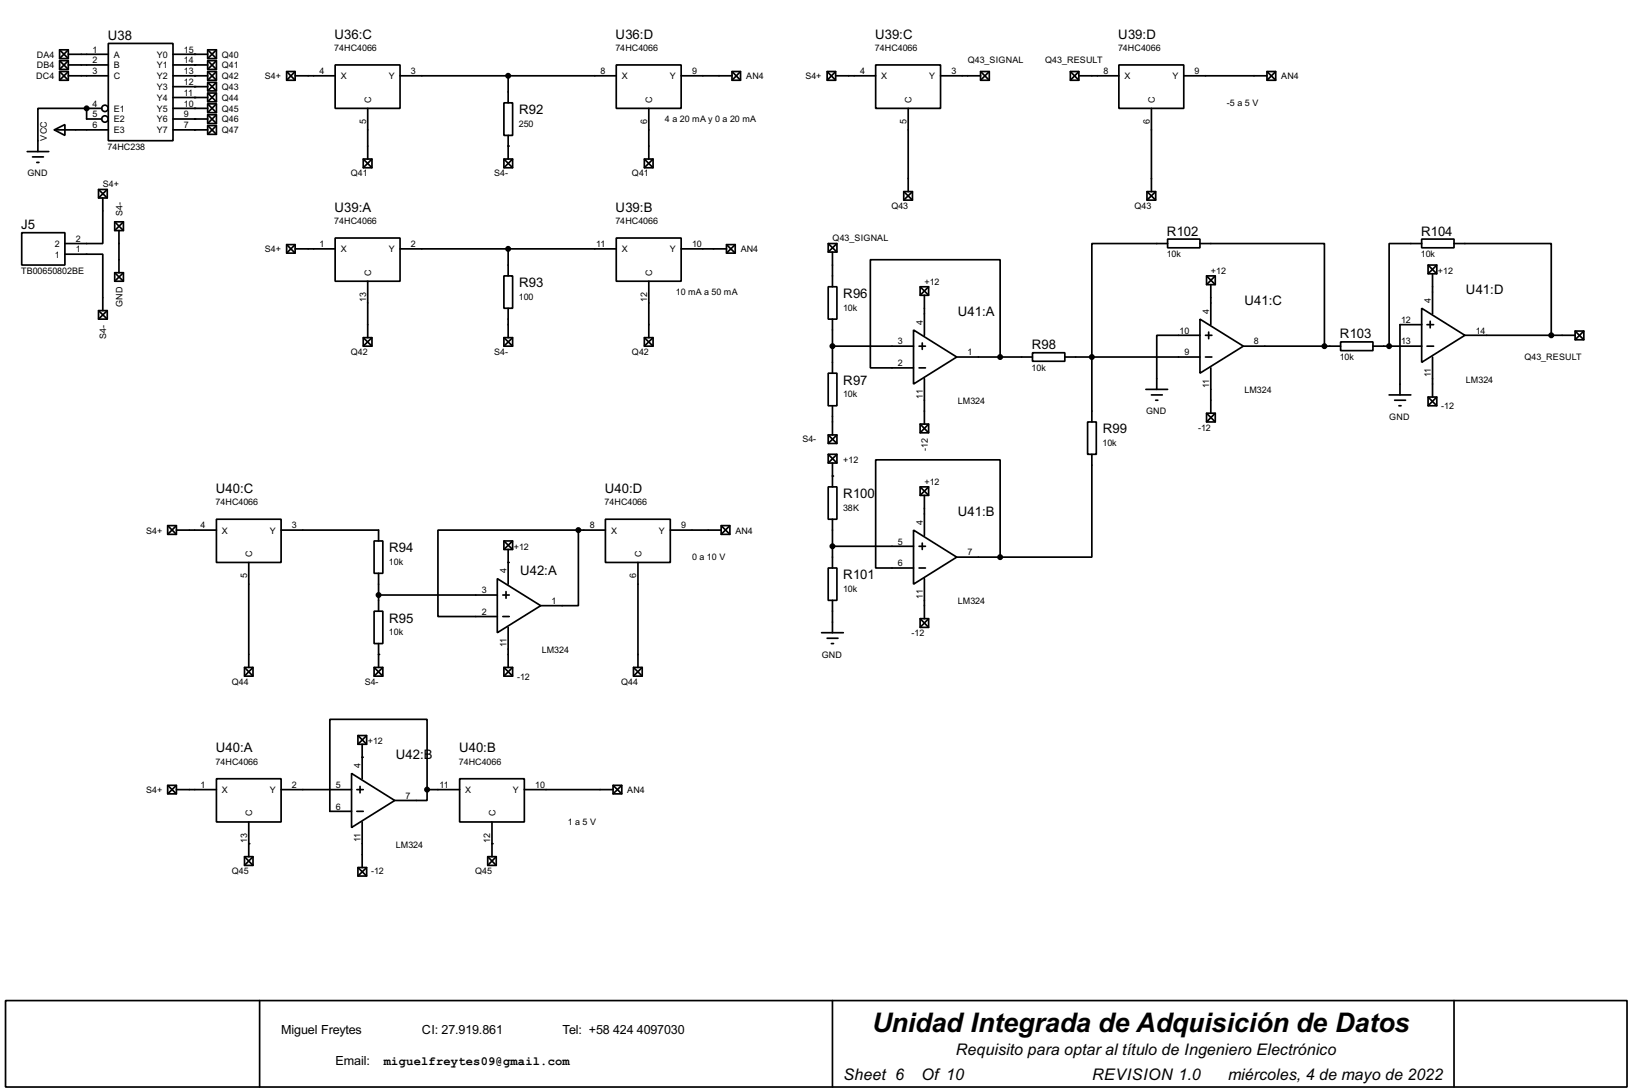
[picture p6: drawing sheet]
<svg xmlns="http://www.w3.org/2000/svg" width="383mm" height="256mm" viewBox="0 0 383 256" stroke-linecap="round" stroke-linejoin="round" font-family="sans-serif">
<g fill="none" stroke="#000" stroke-width=".4">
<path d="M14 11.7h2.1v2.1h-2.1zM14 14.3h2.1v2h-2.1zM14 16.8h2.1v2.1h-2.1zM14 11.7l2.1 2.1M14 14.3l2.1 2M14 16.8l2.1 2.1M16.1 17.8h9.4M16.1 12.8h9.4M16.1 15.3h9.4M16.1 11.7l-2.1 2.1M16.1 14.3l-2.1 2M16.1 16.8l-2.1 2.1"/>
<path d="M25.5 10.2h15.2v22.9h-15.2zM40.7 17.8h8.1M40.7 12.8h8.1M40.7 15.3h8.1M48.8 11.7h2.1v2.1h-2.1zM48.8 14.3h2.1v2h-2.1zM48.8 16.8h2.1v2.1h-2.1zM48.8 19.4h2.1v2h-2.1zM48.8 11.7l2.1 2.1M48.8 14.3l2.1 2M48.8 16.8l2.1 2.1M48.8 19.4l2.1 2"/>
<path d="M50.9 11.7l-2.1 2.1M50.9 14.3l-2.1 2M50.9 16.8l-2.1 2.1M50.9 19.4l-2.1 2M67.4 16.8h2v2.1h-2zM67.4 16.8l2 2.1M69.4 17.8h9.4M69.4 16.8l-2 2.1M78.8 15.3h15.2v10.2h-15.2zM94 17.8h50.8M119.4 17.8v6.4M144.8 15.3h15.3v10.2h-15.3z"/>
<path d="M160.1 17.8h11.9M172 16.8h2v2.1h-2zM172 16.8l2 2.1M174 16.8l-2 2.1M194.4 16.8h2v2.1h-2zM194.4 16.8l2 2.1M196.4 17.8h9.4M196.4 16.8l-2 2.1M205.8 15.3h15.2v10.2h-15.2zM221 17.8h9.4M230.4 16.8h2.1v2.1h-2.1zM230.4 16.8l2.1 2.1"/>
<path d="M232.5 16.8l-2.1 2.1M251.5 16.8h2v2.1h-2zM251.5 16.8l2 2.1M253.5 17.8h9.4M253.5 16.8l-2 2.1M262.9 15.3h15.3v10.2h-15.3zM278.2 17.8h19.5M297.7 16.8h2.1v2.1h-2.1zM297.7 16.8l2.1 2.1M299.8 16.8l-2.1 2.1M6.4 35.6h5.1M7.7 36.9h2.5"/>
<path d="M8.7 38.2h.5M12.8 30.5l2.5-1.2v2.5zM12.8 30.5h12.7M20.4 25.5h-11.5v10.1M20.4 25.5v2.5h3.5M20.4 25.5h3.5M40.7 30.5h8.1M40.7 20.4h8.1M40.7 22.9h8.1M40.7 25.5h8.1M40.7 28h8.1M48.8 21.9h2.1v2h-2.1z"/>
<path d="M48.8 24.4h2.1v2.1h-2.1zM48.8 27h2.1v2h-2.1zM48.8 29.5h2.1v2.1h-2.1zM48.8 21.9l2.1 2M48.8 24.4l2.1 2.1M48.8 27l2.1 2M48.8 29.5l2.1 2.1M50.9 21.9l-2.1 2M50.9 24.4l-2.1 2.1M50.9 27l-2.1 2M50.9 29.5l-2.1 2.1M85.4 37.4h2v2h-2z"/>
<path d="M85.4 37.4l2 2M86.4 25.5v11.9M87.4 37.4l-2 2M118.4 37.4h2.1v2h-2.1zM118.4 24.2h2.1v7.6h-2.1zM118.4 37.4l2.1 2M119.4 31.8v5.6M120.5 37.4l-2.1 2M151.4 37.4h2.1v2h-2.1zM151.4 37.4l2.1 2M152.5 25.5v11.9M153.5 37.4l-2.1 2"/>
<path d="M213.4 25.5v19.5M270.6 25.5v19.5M5.1 54.7h10.2v7.6h-10.2zM15.3 59.7h8.9v13.3M23.2 44.5h2v2h-2zM23.2 44.5l2 2M24.2 46.5v10.7h-8.9M25.2 44.5l-2 2M27 52.1h2v2.1h-2zM27 52.1l2 2.1M28 54.2v9.9M29 52.1l-2 2.1"/>
<path d="M67.4 57.5h2v2h-2zM67.4 57.5l2 2M69.4 58.5h9.4M69.4 57.5l-2 2M78.8 55.9h15.2v10.2h-15.2zM94 58.5h50.8M119.4 58.5v6.3M144.8 55.9h15.3v10.2h-15.3zM160.1 58.5h10.6M170.7 57.5h2.1v2h-2.1zM170.7 57.5l2.1 2M172.8 57.5l-2.1 2"/>
<path d="M194.6 57.2h2.1v2h-2.1zM194.6 57.2l2.1 2M195.6 59.2v8.2M196.7 57.2l-2.1 2M212.4 45h2v2h-2zM212.4 45l2 2M214.4 45l-2 2M269.5 45h2.1v2h-2.1zM269.5 45l2.1 2M271.6 45l-2.1 2M274.4 56.2h7.6v2h-7.6zM274.4 57.2h-17.8v41.9"/>
<path d="M282 57.2h29.2v24.1M334.1 56.2h7.6v2h-7.6zM334.1 57.2h-7.7v24.1M341.7 57.2h22.8v21.6M23.2 73h2v2h-2zM23.2 73l2 2M25.2 73l-2 2M27 64.1h2v2h-2zM27 64.1l2 2M29 64.1l-2 2M85.4 79.3h2v2h-2zM85.4 79.3l2 2"/>
<path d="M86.4 66.1v13.2M87.4 79.3l-2 2M118.4 64.8h2.1v7.6h-2.1zM118.4 79.3h2.1v2h-2.1zM118.4 79.3l2.1 2M119.4 72.4v6.9M120.5 79.3l-2.1 2M151.4 79.3h2.1v2h-2.1zM151.4 79.3l2.1 2M152.5 66.1v13.2M153.5 79.3l-2.1 2M194.6 67.4h2.1v7.6h-2.1z"/>
<path d="M195.6 75v12.7M214.7 77.5l10.1 6.4-10.1 6.3zM216.2 67.4h2v2h-2zM216.2 67.4l2 2M217.2 69.4v9.4M218.2 67.4l-2 2M282 75l10.2 6.3-10.2 6.4zM282 78.8h-10.2v12.7M283.3 78.8h1.5M283.5 64.8h2.1v2.1h-2.1zM283.5 64.8l2.1 2.1M284 78v1.6"/>
<path d="M284.5 66.9v9.4M285.6 64.8l-2.1 2.1M334.1 72.4l10.1 6.4-10.1 6.3zM334.1 76.3h-5.1v16.5M335.3 76.3h1.6M335.6 62.3h2v2h-2zM335.6 62.3l2 2M336.1 75.5v1.5M336.6 64.3v9.4M337.6 62.3l-2 2M344.2 78.8h25.9M370.1 77.8h2.1v2h-2.1z"/>
<path d="M370.1 77.8l2.1 2M372.2 77.8l-2.1 2M194.6 87.7h2.1v7.6h-2.1zM195.6 95.3v6.9M195.6 81.3h19.1M216 81.3h1.5M216 86.4h1.5M216.2 99.6h2v2.1h-2zM216.2 99.6l2 2.1M216.7 80.6v1.5M217.2 89v10.6M218.2 99.6l-2 2.1"/>
<path d="M224.8 83.9h17.8M235 83.9v-22.9h-30.5v25.4h10.2M242.6 82.9h7.6v2h-7.6zM250.2 83.9h31.8M255.6 99.1h2v7.6h-2zM269.3 91.5h5.1M270.6 92.8h2.5M271.6 94h.5M283.3 83.9h1.5M283.5 97.1h2.1v2h-2.1zM283.5 97.1l2.1 2M284.5 86.4v10.7"/>
<path d="M285.6 97.1l-2.1 2M292.2 81.3h22.8M315 80.3h7.6v2.1h-7.6zM322.6 81.3h11.5M326.4 92.8h5.1M327.7 94h2.6M328.7 95.3h.5M335.3 81.3h1.6M335.6 93.3h2v2h-2zM335.6 93.3l2 2M336.6 83.9v9.4M337.6 93.3l-2 2"/>
<path d="M194.6 102.2h2.1v2h-2.1zM194.6 114.4h2.1v7.6h-2.1zM194.6 106.7h2.1v2.1h-2.1zM194.6 102.2l2.1 2M194.6 106.7l2.1 2.1M195.6 108.8v5.6M196.7 102.2l-2.1 2M196.7 106.7l-2.1 2.1M216.2 114.4h2v2h-2zM216.2 114.4l2 2M217.2 116.4v9.4M218.2 114.4l-2 2"/>
<path d="M256.6 106.7v24.2h-21.6M39.4 123.5h2.1v2h-2.1zM39.4 123.5l2.1 2M41.5 124.5h9.4M41.5 123.5l-2.1 2M50.9 122h15.2v10.1h-15.2zM58.5 132.1v24.7M66.1 124.5h22.9v2.6M87.9 127.1h2.1v7.6h-2.1zM89 134.7v8.9M89 139.8h27.9M116.9 135.9l10.2 6.4-10.2 6.3z"/>
<path d="M118.2 139.8h1.5M118.4 127.1h2.1v2h-2.1zM118.4 127.1l2.1 2M118.9 139v1.5M119.4 129.1v8.1M120.5 127.1l-2.1 2M135.9 124.5h-33v20.3h14M135.9 124.5v17.8h-8.8M135.9 124.5h6.4M142.3 122h15.2v10.1h-15.2zM149.9 132.1v24.7M157.5 124.5h12"/>
<path d="M169.5 123.5h2v2h-2zM169.5 123.5l2 2M171.5 123.5l-2 2M194.6 133.4h2.1v7.6h-2.1zM195.6 122v11.4M195.6 128.3h19.1M214.7 124.5l10.1 6.4-10.1 6.3zM216 128.3h1.5M216 133.4h1.5M216.7 127.6v1.5M217.2 135.9v9.4M224.8 130.9h10.2"/>
<path d="M235 130.9v-22.9h-29.2v25.4h8.9M57.5 156.8h2v2h-2zM57.5 156.8l2 2M59.5 156.8l-2 2M87.9 143.6h2.1v7.6h-2.1zM87.9 156.8h2.1v2h-2.1zM87.9 156.8l2.1 2M89 151.2v5.6M90 156.8l-2.1 2M118.2 144.8h1.5M118.4 156.8h2.1v2h-2.1zM118.4 156.8l2.1 2"/>
<path d="M119.4 147.4v9.4M120.5 156.8l-2.1 2M148.9 156.8h2v2h-2zM148.9 156.8l2 2M150.9 156.8l-2 2M193.1 148.6h5.1M194.4 149.9h2.5M195.4 151.2h.5M195.6 141v7.6M216.2 145.3h2v2.1h-2zM216.2 145.3l2 2.1M218.2 145.3l-2 2.1"/>
<path d="M84.1 172.8h2.1v2h-2.1zM84.1 172.8l2.1 2M85.1 174.8v8.1M86.2 172.8l-2.1 2M39.4 184.5h2.1v2h-2.1zM39.4 184.5l2.1 2M41.5 185.5h9.4M41.5 184.5l-2.1 2M50.9 182.9h15.2v10.2h-15.2zM58.5 193.1v8.1M66.1 185.5h16.5M82.6 181.7l10.2 6.3-10.2 6.4z"/>
<path d="M83.9 185.5h1.5M83.9 190.6h1.5M84.6 184.7v1.5M85.1 193.1v10.7M100.4 185.5v2.5h-7.6M100.4 185.5v-16.5h-22.9v21.6h5.1M100.4 185.5h7.6M108 182.9h15.2v10.2h-15.2zM115.6 193.1v8.1M123.2 185.5h20.9M144.1 184.5h2v2h-2zM144.1 184.5l2 2"/>
<path d="M146.1 184.5l-2 2M57.5 201.2h2v2.1h-2zM57.5 201.2l2 2.1M59.5 201.2l-2 2.1M84.1 203.8h2.1v2h-2.1zM84.1 203.8l2.1 2M86.2 203.8l-2.1 2M114.6 201.2h2v2.1h-2zM114.6 201.2l2 2.1M116.6 201.2l-2 2.1M1.3 235h381v20.3h-381zM61 235v20.3"/>
<path d="M195.6 235v20.3M341.7 235v20.3"/>
<circle cx="24.6" cy="28" r=".75"/>
<circle cx="24.6" cy="25.5" r=".75"/>
</g>
<g fill="#000">
<circle cx="45.8" cy="15.3" r=".2"/>
<circle cx="45.8" cy="12.8" r=".2"/>
<circle cx="45.8" cy="17.8" r=".2"/>
<circle cx="20.4" cy="25.5" r=".2"/>
<circle cx="45.8" cy="28" r=".2"/>
<circle cx="45.8" cy="20.4" r=".2"/>
<circle cx="45.8" cy="25.5" r=".2"/>
<circle cx="45.8" cy="22.9" r=".2"/>
<circle cx="45.8" cy="30.5" r=".2"/>
<circle cx="119.4" cy="34.3" r=".2"/>
<circle cx="195.6" cy="111.8" r=".2"/>
<circle cx="119.4" cy="132.1" r=".2"/>
<circle cx="89" cy="153.7" r=".2"/>
<circle cx="85.1" cy="177.9" r=".2"/>
<circle cx="58.5" cy="198.2" r=".2"/>
<circle cx="115.6" cy="198.2" r=".2"/>
</g>
<g fill="#000" stroke="#000" stroke-width=".4">
<circle cx="119.4" cy="17.8" r=".5"/>
<circle cx="20.3" cy="25.5" r=".5"/>
<circle cx="119.4" cy="58.5" r=".5"/>
<circle cx="364.5" cy="78.8" r=".5"/>
<circle cx="195.6" cy="81.3" r=".5"/>
<circle cx="235" cy="83.9" r=".5"/>
<circle cx="256.5" cy="83.9" r=".5"/>
<circle cx="311.2" cy="81.3" r=".5"/>
<circle cx="326.4" cy="81.3" r=".5"/>
<circle cx="88.9" cy="139.8" r=".5"/>
<circle cx="135.9" cy="124.5" r=".5"/>
<circle cx="195.6" cy="128.3" r=".5"/>
<circle cx="235" cy="130.9" r=".5"/>
<circle cx="100.3" cy="185.5" r=".5"/>
</g>
<text font-size="7.1" x="204.9" y="242.3">Unidad Integrada de Adquisición de Datos</text>
<g font-size="4.2">
<text x="224.6" y="247.8">Requisito para optar al título de Ingeniero Electrónico</text>
<text x="198.2" y="253.7">Sheet 6</text>
<text x="216.5" y="253.7">Of 10</text>
<text x="256.6" y="253.7">REVISION 1.0</text>
<text x="288.6" y="253.7">miércoles, 4 de mayo de 2022</text>
</g>
<g font-size="3.5">
<text x="25.3" y="9.4">U38</text>
<text x="78.6" y="9.1">U36:C</text>
<text x="144.7" y="9.1">U36:D</text>
<text x="205.6" y="9.1">U39:C</text>
<text x="262.8" y="9.1">U39:D</text>
<text x="122" y="26.8">R92</text>
<text x="5" y="53.9">J5</text>
<text x="78.6" y="49.7">U39:A</text>
<text x="144.7" y="49.7">U39:B</text>
<text x="274.2" y="55.4">R102</text>
<text x="333.9" y="55.4">R104</text>
<text x="122" y="67.5">R93</text>
<text x="198.2" y="70.1">R96</text>
<text x="292.4" y="71.6">U41:C</text>
<text x="344.5" y="69.1">U41:D</text>
<text x="225.1" y="74.1">U41:A</text>
<text x="242.5" y="82.1">R98</text>
<text x="314.9" y="79.5">R103</text>
<text x="198.2" y="90.4">R97</text>
<text x="259.1" y="101.8">R99</text>
<text x="50.7" y="115.8">U40:C</text>
<text x="142.1" y="115.8">U40:D</text>
<text x="198.2" y="117.1">R100</text>
<text x="225.1" y="121.2">U41:B</text>
<text x="91.5" y="129.8">R94</text>
<text x="122.2" y="135.1">U42:A</text>
<text x="198.2" y="136.1">R101</text>
<text x="91.5" y="146.3">R95</text>
<text x="50.7" y="176.7">U40:A</text>
<text x="93" y="178.3">U42:B</text>
<text x="107.9" y="176.7">U40:B</text>
</g>
<g font-size="3.3">
<text x="66.1" y="242.8">Miguel Freytes</text>
<text x="99.2" y="242.8">CI: 27.919.861</text>
<text x="132.2" y="242.8">Tel: +58</text>
<text x="144.1" y="242.8">424</text>
<text x="149.7" y="242.8">4097030</text>
<text x="78.8" y="250.2">Email:</text>
</g>
<text font-size="3.2" x="90.2" y="250.2">miguelfreytes09@gmail.com</text>
<g font-size="2.4">
<text x="78.6" y="12">74HC4066</text>
<text x="144.6" y="12">74HC4066</text>
<text x="205.6" y="12">74HC4066</text>
<text x="262.7" y="12">74HC4066</text>
<text x="8.6" y="13.5">DA4</text>
<text x="8.6" y="16.1">DB4</text>
<text x="21.8" y="12.3">1</text>
<text x="21.8" y="14.8">2</text>
<text x="21.8" y="17.4">3</text>
<text x="26.7" y="13.5">A</text>
<text x="26.7" y="16.1">B</text>
<text x="36.8" y="13.5">Y0</text>
<text x="36.8" y="16.1">Y1</text>
<text x="43.2" y="12.3">15</text>
<text x="43.2" y="14.8">14</text>
<text x="43.2" y="17.4">13</text>
<text x="52.1" y="13.5">Q40</text>
<text x="52.1" y="16.1">Q41</text>
<text x="75.1" y="17.4">4</text>
<text x="96.6" y="17.4">3</text>
<text x="141.1" y="17.4">8</text>
<text x="162.6" y="17.4">9</text>
<text x="202.1" y="17.4">4</text>
<text x="223.6" y="17.4">3</text>
<text x="227.4" y="14.8">Q43_SIGNAL</text>
<text x="245.6" y="14.8">Q43_RESULT</text>
<text x="259.3" y="17.4">8</text>
<text x="280.7" y="17.4">9</text>
<text x="8.5" y="18.6">DC4</text>
<text x="26.7" y="18.6">C</text>
<text x="36.8" y="18.6">Y2</text>
<text x="36.8" y="21.2">Y3</text>
<text x="36.8" y="23.7">Y4</text>
<text x="43.2" y="20">12</text>
<text x="43.2" y="22.5">11</text>
<text x="52.1" y="18.6">Q42</text>
<text x="52.1" y="21.2">Q43</text>
<text x="52.1" y="23.7">Q44</text>
<text x="62.2" y="18.6">S4+</text>
<text x="80.1" y="18.6">X</text>
<text x="91.3" y="18.6">Y</text>
<text x="146.1" y="18.6">X</text>
<text x="157.4" y="18.6">Y</text>
<text x="175.3" y="18.6">AN4</text>
<text x="189.2" y="18.6">S4+</text>
<text x="207.1" y="18.6">X</text>
<text x="218.3" y="18.6">Y</text>
<text x="264.2" y="18.6">X</text>
<text x="275.5" y="18.6">Y</text>
<text x="301" y="18.6">AN4</text>
<text x="21.8" y="27.5">5</text>
<text x="21.8" y="25">4</text>
<text x="26.7" y="28.8">E2</text>
<text x="26.7" y="26.2">E1</text>
<text x="36.8" y="26.2">Y5</text>
<text x="36.8" y="28.8">Y6</text>
<text x="43.2" y="25">10</text>
<text x="43.2" y="27.5">9</text>
<text x="52.1" y="26.2">Q45</text>
<text x="52.1" y="28.8">Q46</text>
<text x="86" y="29.1" transform="rotate(-90 86 29.1)">5</text>
<text x="87.2" y="24.1" transform="rotate(-90 87.2 24.1)">C</text>
<text x="121.9" y="29.7">250</text>
<text x="152.1" y="29.1" transform="rotate(-90 152.1 29.1)">6</text>
<text x="153.3" y="24.1" transform="rotate(-90 153.3 24.1)">C</text>
<text x="156.3" y="28.7">4 a 20 mA y 0 a 20 mA</text>
<text x="213" y="29.1" transform="rotate(-90 213 29.1)">5</text>
<text x="214.2" y="24.1" transform="rotate(-90 214.2 24.1)">C</text>
<text x="270.2" y="29.1" transform="rotate(-90 270.2 29.1)">6</text>
<text x="271.4" y="24.1" transform="rotate(-90 271.4 24.1)">C</text>
<text x="288.3" y="24.9">-5 a 5 V</text>
<text x="11" y="33" transform="rotate(-90 11 33)">VCC</text>
<text x="21.8" y="30.1">6</text>
<text x="25.3" y="35.3">74HC238</text>
<text x="26.7" y="31.3">E3</text>
<text x="36.8" y="31.3">Y7</text>
<text x="43.2" y="30.1">7</text>
<text x="52.1" y="31.3">Q47</text>
<text x="6.4" y="41.5">GND</text>
<text x="82.4" y="41.5">Q41</text>
<text x="116.1" y="41.5">S4-</text>
<text x="148.5" y="41.5">Q41</text>
<text x="24.2" y="44">S4+</text>
<text x="28.8" y="50.8" transform="rotate(-90 28.8 50.8)">S4-</text>
<text x="78.6" y="52.6">74HC4066</text>
<text x="144.6" y="52.6">74HC4066</text>
<text x="209.4" y="49.1">Q43</text>
<text x="266.6" y="49.1">Q43</text>
<text x="12.9" y="58">2</text>
<text x="17.8" y="59.3">1</text>
<text x="17.8" y="56.8">2</text>
<text x="62.2" y="59.3">S4+</text>
<text x="75.1" y="58.1">1</text>
<text x="80.1" y="59.3">X</text>
<text x="91.3" y="59.3">Y</text>
<text x="96.6" y="58.1">2</text>
<text x="140.1" y="58.1">11</text>
<text x="146.1" y="59.3">X</text>
<text x="157.4" y="59.3">Y</text>
<text x="162.6" y="58.1">10</text>
<text x="174" y="59.3">AN4</text>
<text x="195.6" y="56.7">Q43_SIGNAL</text>
<text x="4.9" y="64.5">TB00650802BE</text>
<text x="12.9" y="60.5">1</text>
<text x="87.2" y="64.8" transform="rotate(-90 87.2 64.8)">C</text>
<text x="153.3" y="64.8" transform="rotate(-90 153.3 64.8)">C</text>
<text x="274.2" y="60.4">10k</text>
<text x="284.5" y="64.3">+12</text>
<text x="333.9" y="60.4">10k</text>
<text x="337.9" y="64.3">+12</text>
<text x="86" y="70.9" transform="rotate(-90 86 70.9)">13</text>
<text x="121.9" y="70.4">100</text>
<text x="152.1" y="70.9" transform="rotate(-90 152.1 70.9)">12</text>
<text x="158.8" y="69.4">10 mA a 50 mA</text>
<text x="217.2" y="66.9">+12</text>
<text x="336.2" y="71.2" transform="rotate(-90 336.2 71.2)">4</text>
<text x="28.8" y="72.1" transform="rotate(-90 28.8 72.1)">GND</text>
<text x="198.1" y="73">10k</text>
<text x="216.8" y="76.2" transform="rotate(-90 216.8 76.2)">4</text>
<text x="284.1" y="73.7" transform="rotate(-90 284.1 73.7)">4</text>
<text x="329.2" y="75.8">12</text>
<text x="25" y="79.5" transform="rotate(-90 25 79.5)">S4-</text>
<text x="82.4" y="83.4">Q42</text>
<text x="116.1" y="83.4">S4-</text>
<text x="148.5" y="83.4">Q42</text>
<text x="211" y="80.9">3</text>
<text x="227.4" y="83.5">1</text>
<text x="277.2" y="78.3">10</text>
<text x="278.3" y="83.5">9</text>
<text x="294.7" y="80.9">8</text>
<text x="329.2" y="80.9">13</text>
<text x="346.8" y="78.3">14</text>
<text x="211" y="86">2</text>
<text x="242.4" y="87.1">10k</text>
<text x="314.8" y="84.6">10k</text>
<text x="336.2" y="88.5" transform="rotate(-90 336.2 88.5)">11</text>
<text x="344.4" y="89.9">LM324</text>
<text x="358.2" y="84.7">Q43_RESULT</text>
<text x="198.1" y="93.3">10k</text>
<text x="216.8" y="93.6" transform="rotate(-90 216.8 93.6)">11</text>
<text x="225" y="95">LM324</text>
<text x="284.1" y="91.1" transform="rotate(-90 284.1 91.1)">11</text>
<text x="292.4" y="92.4">LM324</text>
<text x="269.3" y="97.4">GND</text>
<text x="281.5" y="101.2">-12</text>
<text x="326.4" y="98.6">GND</text>
<text x="338.7" y="96.1">-12</text>
<text x="188.5" y="103.7">S4-</text>
<text x="218" y="105.9" transform="rotate(-90 218 105.9)">-12</text>
<text x="259.1" y="104.7">10k</text>
<text x="198.2" y="108.8">+12</text>
<text x="217.2" y="113.9">+12</text>
<text x="50.7" y="118.7">74HC4066</text>
<text x="142.1" y="118.7">74HC4066</text>
<text x="198.1" y="120">38K</text>
<text x="34.3" y="125.3">S4+</text>
<text x="47.2" y="124.1">4</text>
<text x="52.1" y="125.3">X</text>
<text x="63.4" y="125.3">Y</text>
<text x="68.6" y="124.1">3</text>
<text x="138.6" y="124.1">8</text>
<text x="143.6" y="125.3">X</text>
<text x="154.8" y="125.3">Y</text>
<text x="160.1" y="124.1">9</text>
<text x="172.8" y="125.3">AN4</text>
<text x="216.8" y="123.2" transform="rotate(-90 216.8 123.2)">4</text>
<text x="59.3" y="130.8" transform="rotate(-90 59.3 130.8)">C</text>
<text x="120.7" y="129.1">+12</text>
<text x="150.7" y="130.8" transform="rotate(-90 150.7 130.8)">C</text>
<text x="162.6" y="131.6">0 a 10 V</text>
<text x="211" y="127.9">5</text>
<text x="227.4" y="130.5">7</text>
<text x="58.1" y="135.8" transform="rotate(-90 58.1 135.8)">5</text>
<text x="91.4" y="132.7">10k</text>
<text x="119" y="134.7" transform="rotate(-90 119 134.7)">4</text>
<text x="149.5" y="135.8" transform="rotate(-90 149.5 135.8)">6</text>
<text x="211" y="133">6</text>
<text x="113.2" y="139.4">3</text>
<text x="129.6" y="141.9">1</text>
<text x="198.1" y="139">10k</text>
<text x="216.8" y="140.6" transform="rotate(-90 216.8 140.6)">11</text>
<text x="225" y="142">LM324</text>
<text x="91.4" y="149.2">10k</text>
<text x="113.2" y="144.4">2</text>
<text x="214.2" y="149.4">-12</text>
<text x="119" y="152.1" transform="rotate(-90 119 152.1)">11</text>
<text x="127.3" y="153.4">LM324</text>
<text x="193.1" y="154.5">GND</text>
<text x="54.5" y="160.9">Q44</text>
<text x="85.7" y="160.9">S4-</text>
<text x="121.5" y="159.6">-12</text>
<text x="145.9" y="160.9">Q44</text>
<text x="50.7" y="179.7">74HC4066</text>
<text x="86.4" y="174.8">+12</text>
<text x="107.8" y="179.7">74HC4066</text>
<text x="47.2" y="185.1">1</text>
<text x="68.6" y="185.1">2</text>
<text x="78.9" y="185.1">5</text>
<text x="84.7" y="180.4" transform="rotate(-90 84.7 180.4)">4</text>
<text x="103.3" y="185.1">11</text>
<text x="125.8" y="185.1">10</text>
<text x="34.3" y="186.3">S4+</text>
<text x="52.1" y="186.3">X</text>
<text x="59.3" y="191.8" transform="rotate(-90 59.3 191.8)">C</text>
<text x="63.4" y="186.3">Y</text>
<text x="78.9" y="190.1">6</text>
<text x="95.3" y="187.6">7</text>
<text x="109.3" y="186.3">X</text>
<text x="116.4" y="191.8" transform="rotate(-90 116.4 191.8)">C</text>
<text x="120.5" y="186.3">Y</text>
<text x="147.4" y="186.3">AN4</text>
<text x="58" y="197.9" transform="rotate(-90 58 197.9)">13</text>
<text x="84.7" y="197.8" transform="rotate(-90 84.7 197.8)">11</text>
<text x="115.2" y="197.9" transform="rotate(-90 115.2 197.9)">12</text>
<text x="133.4" y="193.8">1 a 5 V</text>
<text x="93" y="199.1">LM324</text>
<text x="54.5" y="205.3">Q45</text>
<text x="87.2" y="205.3">-12</text>
<text x="111.6" y="205.3">Q45</text>
</g>
</svg>
